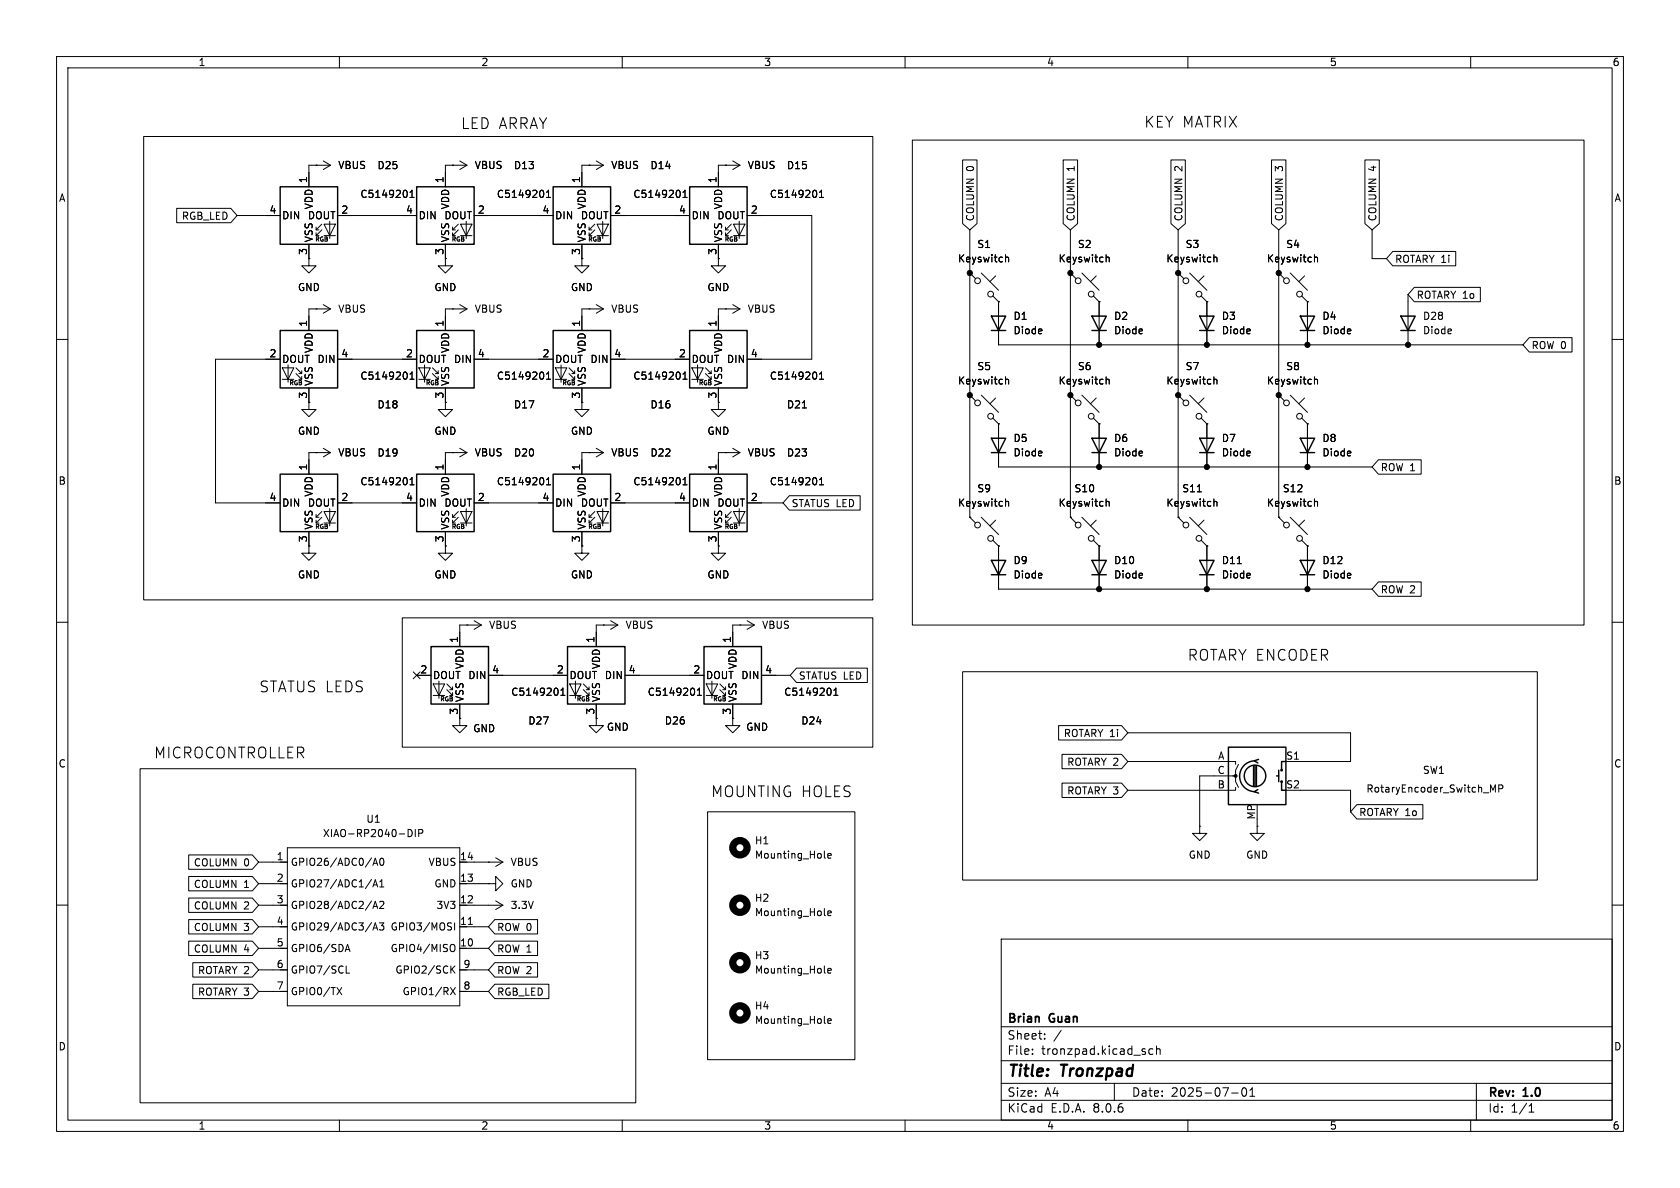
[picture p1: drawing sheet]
<svg xmlns="http://www.w3.org/2000/svg" width="297mm" height="210mm" viewBox="0 0 297 210" stroke-linecap="round" stroke-linejoin="round" font-family="sans-serif">
<g fill="none" stroke="#000" stroke-width=".18">
<path d="M10 10h277v190h-277zM12 12h273v186h-273zM60 10v2M110 10v2M160 10v2M210 10v2M260 10v2M25.4 24.1h128.9v81.9h-128.9zM31.2 36.8h9.6l1.1 1.3-1.1 1.3h-9.6zM41.9 38.1h7.6M55.9 29.2h.1M56.9 39.6l-1 1v-.5"/>
<path d="M57.1 28.4l1.3 .8M57.3 39.6h2l-1 2.1zM58.3 39.1v3.1M58.4 29.2h-3.8v3.8M58.4 29.2l-1.3 .8M59.7 38.1h14M72.5 34.9h.7M72.5 34l.3-.4v1.3M80 29.2h.1M81 39.6l-1 1v-.5M81.3 28.4l1.2 .8M81.4 39.6h2l-1 2.1z"/>
<path d="M82.4 39.1v3.1M82.5 29.2h-3.8v3.8M82.5 29.2l-1.2 .8M83.8 38.1h14M96.6 34.9h.7M96.6 34l.4-.4v1.3M104.1 29.2h.1M105.2 39.6l-1.1 1v-.5M105.4 28.4l1.3 .8M105.5 39.6h2.1l-1 2.1zM106.6 39.1v3.1M106.7 29.2h-3.8v3.8"/>
<path d="M106.7 29.2l-1.3 .8M107.9 38.1h14M120.7 34l.4-.4v1.3M120.7 34.9h.8M128.3 29.2h.1M129.3 39.6l-1 1v-.5M129.5 28.4l1.3 .8M129.7 39.6h2l-1 2.1zM130.7 39.1v3.1M130.8 29.2h-3.8v3.8M130.8 29.2l-1.3 .8M132.1 38.1h11.4v25.4h-11.4"/>
<path d="M144.9 34l.3-.4v1.3M144.9 34.9h.7M161.3 24.8h118.7v85.7h-118.7zM170.2 28.3h2.5v11.2l-1.3 1.1-1.2-1.1zM188 28.3h2.5v11.2l-1.3 1.1-1.2-1.1zM207 28.3h2.6v11.2l-1.3 1.1-1.3-1.1zM224.8 28.3h2.5v11.2l-1.2 1.1-1.3-1.1zM241.3 28.3h2.5v11.2l-1.2 1.1-1.3-1.1zM10 60h2M54.6 45.7v1.3h1.3l-1.3 1.3-1.3-1.3h1.3M54.6 45.7h.1M54.6 43.2v2.5"/>
<path d="M55.9 54.6h.1M55.9 41.7h.5M55.9 40.6h.5M56.9 40.6l-1 1.1v-.6M57.1 53.8l1.3 .8M57.3 41.7h2M58.4 54.6h-3.8v3.8M58.4 54.6l-1.3 .8M78.7 45.7v1.3h1.3l-1.3 1.3-1.2-1.3h1.2M78.7 45.7h.1M78.7 43.2v2.5M80 54.6h.1"/>
<path d="M80 41.7h.5M80 40.6h.5M81 40.6l-1 1.1v-.6M81.3 53.8l1.2 .8M81.4 41.7h2M82.5 54.6h-3.8v3.8M82.5 54.6l-1.2 .8M102.9 45.7v1.3h1.2l-1.2 1.3-1.3-1.3h1.3M102.9 45.7h.1M102.9 43.2v2.5M104.1 54.6h.1M104.1 41.7h.5"/>
<path d="M104.1 40.6h.5M105.2 40.6l-1.1 1.1v-.6M105.4 53.8l1.3 .8M105.5 41.7h2.1M106.7 54.6h-3.8v3.8M106.7 54.6l-1.3 .8M127 45.7v1.3h1.3l-1.3 1.3-1.3-1.3h1.3M127 45.7h.1M127 43.2v2.5M128.3 54.6h.1M128.3 41.7h.5M128.3 40.6h.5"/>
<path d="M129.3 40.6l-1 1.1v-.6M129.5 53.8l1.3 .8M129.7 41.7h2M130.8 54.6h-3.8v3.8M130.8 54.6l-1.3 .8M171.4 48.3l1.1 1M171.4 48.3h.1M171.4 40.6v50.8M173.5 48.3l3 3M175.5 52.3l1 1M176 48.8l-1 1M176.5 53.3h.1"/>
<path d="M176.5 53.3v7.7h92.7M177.8 45v1.3M177.8 45.6l.2-.1h.3v.8M189.2 48.3l1 1M189.2 48.3h.1M189.2 40.6v50.8M191.3 48.3l3 3M193.3 52.3l1 1M193.8 48.8l-1 1M194.3 53.3h.1M194.3 53.3v7.7M195.5 45.6l.2-.1h.3l.1 .8"/>
<path d="M195.5 45v1.3M208.3 48.3l1 1M208.3 48.3h.1M208.3 40.6v50.8M210.3 48.3l3.1 3M212.3 52.3l1.1 1M212.9 48.8l-1.1 1M213.4 53.3h.1M213.4 53.3v7.7M214.6 45.6l.2-.1h.3v.8M214.6 45v1.3M226.1 48.3l1 1"/>
<path d="M226.1 48.3h.1M226.1 40.6v50.8M228.1 48.3l3 3M230.1 52.3l1 1M230.6 48.8l-1 1M231.1 53.3h.1M231.1 53.3v7.7M232.4 45.6l.2-.1h.3v.8M232.4 45v1.3M242.6 40.6v5.1h2.5M246.2 44.4h11.2v2.6h-11.2l-1.1-1.3zM248.9 52.1v8.9"/>
<path d="M250 50.8h11.7v2.5h-11.7l-1.1-1.2zM270.4 59.7h7.5v2.5h-7.5l-1.2-1.2zM285 60h2M49.5 63.5h-11.4v25.4h11.4M49.9 65h2l-1 2.1zM49.9 67.1h2M50.9 64.5v3.1M52.3 66l1 1.1v-.6M52.3 65l1 1v-.5M52.8 67.1h.5M52.8 66h.5M54.6 71.1v1.3h1.3l-1.3 1.3-1.3-1.3h1.3"/>
<path d="M54.6 71.1h.1M54.6 68.6v2.5M57.1 79.2l1.3 .8M59.7 63.5h14M72.5 67h.7M72.5 66.1l.3-.3v1.2M74 65h2.1l-1 2.1zM74 67.1h2.1M75.1 64.5v3.1M76.5 66l1 1.1v-.6M76.5 65l1 1v-.5M77 67.1h.5"/>
<path d="M77 66h.5M78.7 71.1v1.3h1.3l-1.3 1.3-1.2-1.3h1.2M78.7 71.1h.1M78.7 68.6v2.5M81.3 79.2l1.2 .8M83.8 63.5h14M96.6 67h.7M96.6 66.1l.4-.3v1.2M98.2 65h2l-1 2.1zM98.2 67.1h2M99.2 64.5v3.1M100.6 66l1 1.1v-.6"/>
<path d="M100.6 65l1 1v-.5M101.1 67.1h.5M101.1 66h.5M102.9 71.1v1.3h1.2l-1.2 1.3-1.3-1.3h1.3M102.9 71.1h.1M102.9 68.6v2.5M105.4 79.2l1.3 .8M107.9 63.5h14M120.7 67h.8M120.7 66.1l.4-.3v1.2M122.3 65h2l-1 2.1zM122.3 67.1h2"/>
<path d="M123.3 64.5v3.1M124.7 66l1 1.1v-.6M124.7 65l1 1v-.5M125.2 67.1h.5M125.2 66h.5M127 71.1v1.3h1.3l-1.3 1.3-1.3-1.3h1.3M127 71.1h.1M127 68.6v2.5M129.5 79.2l1.3 .8M141.8 72.1h.8M144.9 66.1l.3-.3v1.2M144.9 67h.7"/>
<path d="M171.4 69.9l1.1 1M171.4 69.9h.1M173.5 69.9l3 3M175.5 73.9l1 1M176 70.4l-1 1M176.5 74.9h.1M176.5 74.9v7.7h66.1M177.8 66.6v1.3M177.8 67.2l.2-.2 .3 .1v.8M189.2 69.9l1 1M189.2 69.9h.1M191.3 69.9l3 3"/>
<path d="M193.3 73.9l1 1M193.8 70.4l-1 1M194.3 74.9h.1M194.3 74.9v7.7M195.5 67.2l.2-.2 .3 .1 .1 .8M195.5 66.6v1.3M208.3 69.9l1 1M208.3 69.9h.1M210.3 69.9l3.1 3M212.3 73.9l1.1 1M212.9 70.4l-1.1 1M213.4 74.9h.1"/>
<path d="M213.4 74.9v7.7M214.6 67.2l.2-.2 .3 .1v.8M214.6 66.6v1.3M226.1 69.9l1 1M226.1 69.9h.1M228.1 69.9l3 3M230.1 73.9l1 1M230.6 70.4l-1 1M231.1 74.9h.1M231.1 74.9v7.7M232.4 67.2l.2-.2 .3 .1v.8M232.4 66.6v1.3"/>
<path d="M54.6 96.5v1.3h1.3l-1.3 1.3-1.3-1.3h1.3M54.6 96.5h.1M54.6 94v2.5M55.9 80h.1M55.9 92.5h.5M55.9 91.4h.5M56.9 91.4l-1 1.1v-.6M56.9 90.4l-1 1v-.5M57.3 90.4h2l-1 2.1zM57.3 92.5h2M58.3 89.9v3.1M58.4 80h-3.8v3.8"/>
<path d="M58.4 80l-1.3 .8M59.7 88.9h14M72.5 85.7h.7M72.5 84.8l.3-.4v1.3M78.7 96.5v1.3h1.3l-1.3 1.3-1.2-1.3h1.2M78.7 96.5h.1M78.7 94v2.5M80 80h.1M80 92.5h.5M80 91.4h.5M81 91.4l-1 1.1v-.6M81 90.4l-1 1v-.5"/>
<path d="M81.4 90.4h2l-1 2.1zM81.4 92.5h2M82.4 89.9v3.1M82.5 80h-3.8v3.8M82.5 80l-1.2 .8M83.8 88.9h14M96.6 85.7h.7M96.6 84.8l.4-.4v1.3M102.9 96.5v1.3h1.2l-1.2 1.3-1.3-1.3h1.3M102.9 96.5h.1M102.9 94v2.5M104.1 80h.1"/>
<path d="M104.1 92.5h.5M104.1 91.4h.5M105.2 91.4l-1.1 1.1v-.6M105.2 90.4l-1.1 1v-.5M105.5 90.4h2.1l-1 2.1zM105.5 92.5h2.1M106.6 89.9v3.1M106.7 80h-3.8v3.8M106.7 80l-1.3 .8M107.9 88.9h14M120.7 85.7h.8M120.7 84.8l.4-.4v1.3"/>
<path d="M127 96.5v1.3h1.3l-1.3 1.3-1.3-1.3h1.3M127 96.5h.1M127 94v2.5M128.3 80h.1M128.3 92.5h.5M128.3 91.4h.5M129.3 91.4l-1 1.1v-.6M129.3 90.4l-1 1v-.5M129.7 90.4h2l-1 2.1zM129.7 92.5h2M130.7 89.9v3.1M130.8 80h-3.8v3.8"/>
<path d="M130.8 80l-1.3 .8M132.1 88.9h6.3M139.5 87.6h12.6v2.6h-12.6l-1.1-1.3zM144.9 85.7h.7M144.9 84.8l.3-.4v1.3M171.4 91.4l1.1 1.1M171.4 91.4h.1M173.5 91.4l3 3.1M175.5 95.5l1 1M176 91.9l-1 1.1M176.5 96.5h.1M176.5 96.5v7.6h66.1"/>
<path d="M177.8 88.2v1.3M177.8 88.8l.2-.2 .3 .1v.8M189.2 91.4l1 1.1M189.2 91.4h.1M191.3 91.4l3 3.1M193.3 95.5l1 1M193.8 91.9l-1 1.1M194.3 96.5h.1M194.3 96.5v7.6M195.5 88.8l.2-.2 .3 .1 .1 .8M195.5 88.2v1.3M208.3 91.4l1 1.1"/>
<path d="M208.3 91.4h.1M210.3 91.4l3.1 3.1M211.7 86.9h.7M212.3 95.5l1.1 1M212.9 91.9l-1.1 1.1M213.4 96.5h.1M213.4 96.5v7.6M214.6 88.8l.2-.2 .3 .1v.8M214.6 88.2v1.3M218.7 99.6h.8M226.1 91.4l1 1.1M226.1 91.4h.1"/>
<path d="M228.1 91.4l3 3.1M230.1 95.5l1 1M230.6 91.9l-1 1.1M231.1 96.5h.1M231.1 96.5v7.6M232.4 88.2v1.3M232.4 88.8l.2-.2 .3 .1v.8M243.7 81.3h7.5v2.5h-7.5l-1.1-1.2zM10 110h2M71.1 109.2h83.2v22.9h-83.2zM73.1 118.8l1.2 1.2M73.7 119.4h2.5"/>
<path d="M74.3 118.8l-1.2 1.2M82.5 110.5h.1M83.8 109.7l1.3 .8M85.1 110.5h-3.8v3.8M85.1 110.5l-1.3 .8M86.4 119.4h13.9M106.7 110.5h.1M107.9 109.7l1.3 .8M109.2 110.5h-3.8v3.8M109.2 110.5l-1.3 .8M110.5 119.4h14M130.8 110.5h.1"/>
<path d="M132.1 109.7l1.2 .8M133.3 110.5h-3.8v3.8M133.3 110.5l-1.2 .8M134.6 119.4h5.1M140.8 118.1h12.5v2.6h-12.5l-1.1-1.3zM170.2 118.7h101.6v36.9h-101.6zM243.7 102.9h7.5v2.5h-7.5l-1.1-1.3zM285 110h2M24.8 135.9h87.6v59h-87.6zM76.6 120.9h2l-1 2zM76.6 122.9h2M77.6 120.4v3"/>
<path d="M79 121.9l1 1v-.5M79 120.9l1 1v-.5M79.5 122.9h.5M79.5 121.9h.5M81.3 127v1.3h1.2l-1.2 1.2-1.3-1.2h1.3M81.3 127h.1M81.3 124.5v2.5M99.2 122.9h.7M99.2 122l.3-.4v1.3M100.7 120.9h2l-1 2zM100.7 122.9h2M101.7 120.4v3"/>
<path d="M103.1 121.9l1 1v-.5M103.1 120.9l1 1v-.5M103.6 122.9h.5M103.6 121.9h.5M105.4 127v1.3h1.3l-1.3 1.2-1.3-1.2h1.3M105.4 127h.1M105.4 124.5v2.5M123.3 122.9h.7M123.3 122l.3-.4v1.3M124.8 120.9h2.1l-1 2zM124.8 122.9h2.1M125.9 120.4v3"/>
<path d="M127.3 121.9l1 1v-.5M127.3 120.9l1 1v-.5M127.8 122.9h.5M127.8 121.9h.5M129.5 127v1.3h1.3l-1.3 1.2-1.2-1.2h1.2M129.5 127h.1M129.5 124.5v2.5M147.4 122.9h.7M147.4 122l.4-.4v1.3M187.1 128.3h11.2l1.1 1.2-1.1 1.3h-11.2zM187.8 138.4h10.5l1.1 1.3-1.1 1.3h-10.5zM187.8 133.3h10.5l1.1 1.3-1.1 1.3h-10.5z"/>
<path d="M199.4 134.6h19v.5M199.4 129.5h39.4v5.1h-11.5M218.4 139.2v.5h-19M218.9 139.2l-.5-1v-1h-6.3v8.9M218.9 135.1l-.5 1v1.1h-.5M229.9 139.7h8.9v3.8M263.5 138.8l.4 .9 .5-.9v1.2M265 139.4h.6l.1-.2-.1-.3-.6-.1v1.2M10 160h2M33.4 154.9h11.2l1.1 1.3-1.1 1.3h-11.2zM33.4 158.7h11.2l1.1 1.3-1.1 1.3h-11.2zM33.4 151.1h11.2l1.1 1.3-1.1 1.3h-11.2z"/>
<path d="M45.7 156.2h5.1M45.7 152.4h5.1M50.8 149.9h30.5v27.9h-30.5zM65.9 153l.4-1.3 .5 1.3M65.9 156.8l.4-1.3 .5 1.3M66 152.6h.6M66 156.4h.6M67.1 159.5l.5-.2 .3 .4-.8 .9h.8M67.1 156.8h.8M67.1 155.9l.4-.4v1.3M67.3 151.8l.1-.1a.68 .68 0 0 1 .5 .6 .68 .68 0 0 1-.5 .7l-.1-.1-.2-.4zM72.1 146.6a.64 .64 0 0 1 .8 .7 .64 .64 0 0 1-.8 .6"/>
<path d="M73.4 146.6v1.3M74 147.3l.6-.1 .1-.1v-.3l-.7-.2v1.3M81.3 156.2h5.1M81.3 152.4h7.6M86.4 156.2h1.2v-1.3l1.3 1.3-1.3 1.3v-1.3M86.4 156.2h.1M86.4 152.4h.1M87.6 159.3l1.3 .7M87.6 151.6l1.3 .8M88.9 152.4l-1.3 .8M125.1 143.5h26v43.8h-26zM145.8 151.6l.1 .1"/>
<path d="M146.3 151.3l.6-.1v-.3h-.4l-.2 .1 .1 .6h.5M212.1 146.1v1.2h1.3l-1.3 1.3-1.3-1.3h1.3M212.1 146.1h.1M222.2 146.1v1.2h-1.2l1.2 1.3 1.3-1.3h-1.3M222.2 146.1h.1M222.2 144.8v1.3M239.9 142.2h11.6v2.6h-11.6l-1.1-1.3zM285 160h2M33.4 166.4h11.2l1.1 1.2-1.1 1.3h-11.2zM33.4 162.6h11.2l1.1 1.2-1.1 1.3h-11.2zM34.1 174h10.5l1.1 1.3-1.1 1.2h-10.5zM34.1 170.2h10.5l1.1 1.3-1.1 1.2h-10.5z"/>
<path d="M45.7 175.3h5.1M45.7 171.5h5.1M45.7 167.6h5.1M45.7 163.8h5.1M45.7 160h5.1M59.6 174.6l.8 1.2M60.4 174.6l-.8 1.2M61 168.2l.4-1.3 .5 1.3M61.1 167.9h.6M61.2 172h.6M65.9 160.6l.4-1.3 .5 1.3M65.9 164.4l.4-1.3 .5 1.3"/>
<path d="M66 160.2h.6M66 164h.6M67.1 163.1h.8l-.5 .5 .4 .1v.6l-.2 .1-.5-.1M79.6 174.6l.9 1.2M79.9 166.9a.43 .43 0 0 1 .5 .5v.4a.43 .43 0 0 1-.5 .4M79.9 171.3l.5 .7M80.4 163.1v1.3M80.4 170.8l-.7 .7M80.5 174.6l-.9 1.2M81.3 175.3h5.1M81.3 171.5h5.1M81.3 167.6h5.1"/>
<path d="M81.3 163.8h5.1M81.3 160h7.6M82.8 163.4h.7M87.5 174h9.5v2.5h-9.5l-1.1-1.2zM87.5 170.2h7.5v2.5h-7.5l-1.1-1.2zM87.5 166.4h7.5v2.5h-7.5l-1.1-1.3zM87.5 162.6h7.5v2.5h-7.5l-1.1-1.3zM88.9 160l-1.3 .8M145.8 161.8l.1 .1M145.8 172h.1M146.3 171.6l.6-.1v-.3h-.4l-.2 .2 .1 .6h.5M146.3 161.4l.6-.1v-.2l-.4-.1-.2 .2 .1 .6h.5"/>
<path d="M177 166h108v32h-108zM60 198v2M110 198v2M145.8 180.9h.1M146.3 180.5l.6-.1v-.3h-.4l-.2 .2 .1 .6h.5M160 198v2M177 194.5h108M177 191.5h108M177 187.5h108M177 181.5h108M182.5 186.3v.1M182.5 185.5v.1"/>
<path d="M184.7 183.6v.1M184.7 182.8v.1M187.6 182.1l-1.3 2M197 191.5v3M203.8 185.5l-.4-.1-.3 .3v.4l.1 .2h.6M204.5 185.5l.2-.1 .3 .1 .1 .9M204.5 184.9v1.5M210 198v2M217.7 193.2h1.2M219.7 192.4l.2-.1a.81 .81 0 0 1 .6 .6 .81 .81 0 0 1-.3 .8l-.2 .1a.81 .81 0 0 1-.3-1.4zM221 193.8h.8M221 192.7l.4-.4v1.5"/>
<path d="M260 198v2M261 191.5v6.5M270.3 196.6h.9M270.3 195.5l.4-.4v1.5"/>
<circle cx="172.8" cy="49.6" r=".51"/>
<circle cx="175.1" cy="52" r=".51"/>
<circle cx="190.6" cy="49.6" r=".51"/>
<circle cx="192.9" cy="52" r=".51"/>
<circle cx="209.7" cy="49.6" r=".51"/>
<circle cx="212" cy="52" r=".51"/>
<circle cx="227.4" cy="49.6" r=".51"/>
<circle cx="229.7" cy="52" r=".51"/>
<circle cx="172.8" cy="71.2" r=".51"/>
<circle cx="175.1" cy="73.6" r=".51"/>
<circle cx="190.6" cy="71.2" r=".51"/>
<circle cx="192.9" cy="73.6" r=".51"/>
<circle cx="209.7" cy="71.2" r=".51"/>
<circle cx="212" cy="73.6" r=".51"/>
<circle cx="227.4" cy="71.2" r=".51"/>
<circle cx="229.7" cy="73.6" r=".51"/>
<circle cx="172.8" cy="92.8" r=".51"/>
<circle cx="175.1" cy="95.2" r=".51"/>
<circle cx="190.6" cy="92.8" r=".51"/>
<circle cx="192.9" cy="95.2" r=".51"/>
<circle cx="209.7" cy="92.8" r=".51"/>
<circle cx="212" cy="95.2" r=".51"/>
<circle cx="227.4" cy="92.8" r=".51"/>
<circle cx="229.7" cy="95.2" r=".51"/>
</g>
<g fill="none" stroke="#000" stroke-width=".25">
<path d="M49.5 33h10.2v10.2h-10.2zM73.7 33h10.1v10.2h-10.1zM97.8 33h10.1v10.2h-10.1zM121.9 33h10.2v10.2h-10.2zM49.5 58.4h10.2v10.2h-10.2zM73.7 58.4h10.1v10.2h-10.1zM97.8 58.4h10.1v10.2h-10.1zM121.9 58.4h10.2v10.2h-10.2zM175.3 55.9h2.5l-1.3 2.5zM175.3 58.4h2.5M193 55.9h2.6l-1.3 2.5zM193 58.4h2.6"/>
<path d="M212.1 55.9h2.5l-1.2 2.5zM212.1 58.4h2.5M229.9 55.9h2.5l-1.3 2.5zM229.9 58.4h2.5M247.6 55.9h2.6l-1.3 2.5zM247.6 58.4h2.6M175.3 77.5h2.5l-1.3 2.5zM193 77.5h2.6l-1.3 2.5zM212.1 77.5h2.5l-1.2 2.5zM229.9 77.5h2.5l-1.3 2.5zM49.5 83.8h10.2v10.2h-10.2zM73.7 83.8h10.1v10.2h-10.1z"/>
<path d="M97.8 83.8h10.1v10.2h-10.1zM121.9 83.8h10.2v10.2h-10.2zM175.3 99.1h2.5l-1.3 2.5zM175.3 80h2.5M193 99.1h2.6l-1.3 2.5zM193 80h2.6M212.1 99.1h2.5l-1.2 2.5zM212.1 80h2.5M229.9 99.1h2.5l-1.3 2.5zM229.9 80h2.5M76.2 114.3h10.2v10.2h-10.2zM100.3 114.3h10.2v10.2h-10.2z"/>
<path d="M124.5 114.3h10.1v10.2h-10.1zM175.3 101.6h2.5M193 101.6h2.6M212.1 101.6h2.5M229.9 101.6h2.5M217.2 132.1h10.1v10.1h-10.1zM221.6 135.4v3.5M221.9 134.5a2.73 2.73 0 0 0-2.7 2.7 2.73 2.73 0 0 0 2.7 2.7M221.9 135.4v3.5M222.1 135.4v3.5M222.4 139.6l-.7 .4 .8 .2M222.5 134.2l-.8 .3 .7 .4"/>
<path d="M225.7 137.2h.4M226.1 136.1v2.1M226.6 138.2v1.5h.7M227.3 134.6h-.7v1.5"/>
<circle cx="221.9" cy="137.2" r="1.9"/>
<circle cx="226.6" cy="136.1" r=".13"/>
<circle cx="226.6" cy="138.2" r=".13"/>
</g>
<g fill="#000" stroke="#000" stroke-width=".18">
<circle cx="171.4" cy="48.3" r=".46"/>
<circle cx="189.2" cy="48.3" r=".46"/>
<circle cx="208.3" cy="48.3" r=".46"/>
<circle cx="226.1" cy="48.3" r=".46"/>
<circle cx="171.4" cy="69.9" r=".46"/>
<circle cx="189.2" cy="69.9" r=".46"/>
<circle cx="194.3" cy="61" r=".46"/>
<circle cx="208.3" cy="69.9" r=".46"/>
<circle cx="213.4" cy="61" r=".46"/>
<circle cx="226.1" cy="69.9" r=".46"/>
<circle cx="231.1" cy="61" r=".46"/>
<circle cx="248.9" cy="61" r=".46"/>
<circle cx="194.3" cy="82.6" r=".46"/>
<circle cx="213.4" cy="82.6" r=".46"/>
<circle cx="231.1" cy="82.6" r=".46"/>
<circle cx="194.3" cy="104.1" r=".46"/>
<circle cx="213.4" cy="104.1" r=".46"/>
<circle cx="231.1" cy="104.1" r=".46"/>
<circle cx="218.4" cy="137.2" r=".25"/>
</g>
<g fill="none" stroke="#000" stroke-width="1.3">
<circle cx="130.8" cy="149.9" r="1.27"/>
<circle cx="130.8" cy="160" r="1.27"/>
<circle cx="130.8" cy="179.1" r="1.27"/>
<circle cx="130.8" cy="170.2" r="1.27"/>
</g>
<g font-size="2.8">
<text x="178" y="190.9">Title:</text>
<text x="187.7" y="190.9">Tronzpad</text>
</g>
<g font-size="2.7">
<text x="81.5" y="23">LED ARRAY</text>
<text x="202.2" y="22.8">KEY MATRIX</text>
<text x="209.9" y="117">ROTARY ENCODER</text>
<text x="45.8" y="122.6">STATUS LEDS</text>
<text x="27.2" y="134.3">MICROCONTROLLER</text>
<text x="125.7" y="141.1">MOUNTING HOLES</text>
</g>
<g font-size="2.1">
<text x="178" y="184">Sheet:</text>
<text x="178" y="181.2">Brian</text>
<text x="185.6" y="181.2">Guan</text>
<text x="178" y="186.7">File:</text>
<text x="184.1" y="186.7">tronzpad.kicad_sch</text>
<text x="178" y="196.9">KiCad</text>
<text x="178" y="194.1">Size:</text>
<text x="184.7" y="194.1">A4</text>
<text x="185.7" y="196.9">E.D.A.</text>
<text x="193.3" y="196.9">8.0.6</text>
<text x="200" y="194.1">Date:</text>
<text x="207" y="194.1">2025-07-01</text>
<text x="263" y="194.3">Rev:</text>
<text x="263" y="196.9">Id:</text>
<text x="267.1" y="196.9">1/1</text>
<text x="269.4" y="194.3">1.0</text>
</g>
<g font-size="1.8">
<text x="35" y="11.9">1</text>
<text x="85" y="11.9">2</text>
<text x="135" y="11.9">3</text>
<text x="185" y="11.9">4</text>
<text x="235" y="11.9">5</text>
<text x="285" y="11.9">6</text>
<text x="10.3" y="35.9">A</text>
<text x="54.4" y="32.5" transform="rotate(-90 54.4 32.5)">1</text>
<text x="59.7" y="30.1">VBUS</text>
<text x="63.6" y="35.2">C5149201</text>
<text x="66.6" y="30.1">D25</text>
<text x="78.5" y="32.5" transform="rotate(-90 78.5 32.5)">1</text>
<text x="83.8" y="30.1">VBUS</text>
<text x="87.7" y="35.2">C5149201</text>
<text x="90.8" y="30.1">D13</text>
<text x="102.6" y="32.5" transform="rotate(-90 102.6 32.5)">1</text>
<text x="108" y="30.1">VBUS</text>
<text x="111.9" y="35.2">C5149201</text>
<text x="114.9" y="30.1">D14</text>
<text x="126.7" y="32.5" transform="rotate(-90 126.7 32.5)">1</text>
<text x="132.1" y="30.1">VBUS</text>
<text x="136" y="35.2">C5149201</text>
<text x="139" y="30.1">D15</text>
<text x="172.4" y="30.3" transform="rotate(-90 172.4 30.3)">0</text>
<text x="190.2" y="30.3" transform="rotate(-90 190.2 30.3)">1</text>
<text x="209.2" y="30.3" transform="rotate(-90 209.2 30.3)">2</text>
<text x="227" y="30.3" transform="rotate(-90 227 30.3)">3</text>
<text x="243.5" y="30.3" transform="rotate(-90 243.5 30.3)">4</text>
<text x="285.3" y="35.9">A</text>
<text x="32.1" y="39.1">RGB_LED</text>
<text x="47.6" y="37.8">4</text>
<text x="49.8" y="39">DIN</text>
<text x="54.3" y="39">DOUT</text>
<text x="55.5" y="37.1" transform="rotate(-90 55.5 37.1)">VDD</text>
<text x="60.3" y="37.8">2</text>
<text x="71.7" y="37.8">4</text>
<text x="73.9" y="39">DIN</text>
<text x="78.5" y="39">DOUT</text>
<text x="79.6" y="37.1" transform="rotate(-90 79.6 37.1)">VDD</text>
<text x="84.4" y="37.8">2</text>
<text x="95.8" y="37.8">4</text>
<text x="98" y="39">DIN</text>
<text x="102.6" y="39">DOUT</text>
<text x="103.7" y="37.1" transform="rotate(-90 103.7 37.1)">VDD</text>
<text x="108.5" y="37.8">2</text>
<text x="119.9" y="37.8">4</text>
<text x="122.2" y="39">DIN</text>
<text x="126.7" y="39">DOUT</text>
<text x="127.9" y="37.1" transform="rotate(-90 127.9 37.1)">VDD</text>
<text x="132.6" y="37.8">2</text>
<text x="172.4" y="39.2" transform="rotate(-90 172.4 39.2)">COLUMN</text>
<text x="190.2" y="39.2" transform="rotate(-90 190.2 39.2)">COLUMN</text>
<text x="209.2" y="39.2" transform="rotate(-90 209.2 39.2)">COLUMN</text>
<text x="227" y="39.2" transform="rotate(-90 227 39.2)">COLUMN</text>
<text x="243.5" y="39.2" transform="rotate(-90 243.5 39.2)">COLUMN</text>
<text x="54.4" y="45.2" transform="rotate(-90 54.4 45.2)">3</text>
<text x="55.5" y="42.9" transform="rotate(-90 55.5 42.9)">VSS</text>
<text x="78.5" y="45.2" transform="rotate(-90 78.5 45.2)">3</text>
<text x="79.6" y="42.9" transform="rotate(-90 79.6 42.9)">VSS</text>
<text x="102.6" y="45.2" transform="rotate(-90 102.6 45.2)">3</text>
<text x="103.7" y="42.9" transform="rotate(-90 103.7 42.9)">VSS</text>
<text x="126.7" y="45.2" transform="rotate(-90 126.7 45.2)">3</text>
<text x="127.9" y="42.9" transform="rotate(-90 127.9 42.9)">VSS</text>
<text x="169.3" y="46.6">Keyswitch</text>
<text x="172.7" y="44">S1</text>
<text x="187" y="46.6">Keyswitch</text>
<text x="190.5" y="44">S2</text>
<text x="206.1" y="46.6">Keyswitch</text>
<text x="209.5" y="44">S3</text>
<text x="223.9" y="46.6">Keyswitch</text>
<text x="227.3" y="44">S4</text>
<text x="246.5" y="46.7">ROTARY 1i</text>
<text x="52.6" y="51.7">GND</text>
<text x="76.7" y="51.7">GND</text>
<text x="100.8" y="51.7">GND</text>
<text x="125" y="51.7">GND</text>
<text x="250.3" y="53">ROTARY 1o</text>
<text x="54.4" y="57.9" transform="rotate(-90 54.4 57.9)">1</text>
<text x="59.7" y="55.5">VBUS</text>
<text x="78.5" y="57.9" transform="rotate(-90 78.5 57.9)">1</text>
<text x="83.8" y="55.5">VBUS</text>
<text x="102.6" y="57.9" transform="rotate(-90 102.6 57.9)">1</text>
<text x="108" y="55.5">VBUS</text>
<text x="126.7" y="57.9" transform="rotate(-90 126.7 57.9)">1</text>
<text x="132.1" y="55.5">VBUS</text>
<text x="179.1" y="56.7">D1</text>
<text x="179.1" y="59.3">Diode</text>
<text x="196.9" y="56.7">D2</text>
<text x="196.9" y="59.3">Diode</text>
<text x="215.9" y="56.7">D3</text>
<text x="215.9" y="59.3">Diode</text>
<text x="233.7" y="56.7">D4</text>
<text x="233.7" y="59.3">Diode</text>
<text x="251.5" y="56.7">D28</text>
<text x="251.5" y="59.3">Diode</text>
<text x="47.6" y="63.2">2</text>
<text x="49.8" y="64.4">DOUT DIN</text>
<text x="55.5" y="62.5" transform="rotate(-90 55.5 62.5)">VDD</text>
<text x="60.3" y="63.2">4</text>
<text x="71.7" y="63.2">2</text>
<text x="73.9" y="64.4">DOUT DIN</text>
<text x="79.6" y="62.5" transform="rotate(-90 79.6 62.5)">VDD</text>
<text x="84.4" y="63.2">4</text>
<text x="95.8" y="63.2">2</text>
<text x="98" y="64.4">DOUT DIN</text>
<text x="103.7" y="62.5" transform="rotate(-90 103.7 62.5)">VDD</text>
<text x="108.5" y="63.2">4</text>
<text x="119.9" y="63.2">2</text>
<text x="122.2" y="64.4">DOUT DIN</text>
<text x="127.9" y="62.5" transform="rotate(-90 127.9 62.5)">VDD</text>
<text x="132.6" y="63.2">4</text>
<text x="172.7" y="65.6">S5</text>
<text x="190.5" y="65.6">S6</text>
<text x="209.5" y="65.6">S7</text>
<text x="227.3" y="65.6">S8</text>
<text x="270.7" y="61.9">ROW 0</text>
<text x="54.4" y="70.6" transform="rotate(-90 54.4 70.6)">3</text>
<text x="55.5" y="68.3" transform="rotate(-90 55.5 68.3)">VSS</text>
<text x="63.6" y="67.3">C5149201</text>
<text x="78.5" y="70.6" transform="rotate(-90 78.5 70.6)">3</text>
<text x="79.6" y="68.3" transform="rotate(-90 79.6 68.3)">VSS</text>
<text x="87.7" y="67.3">C5149201</text>
<text x="102.6" y="70.6" transform="rotate(-90 102.6 70.6)">3</text>
<text x="103.7" y="68.3" transform="rotate(-90 103.7 68.3)">VSS</text>
<text x="111.9" y="67.3">C5149201</text>
<text x="126.7" y="70.6" transform="rotate(-90 126.7 70.6)">3</text>
<text x="127.9" y="68.3" transform="rotate(-90 127.9 68.3)">VSS</text>
<text x="136" y="67.3">C5149201</text>
<text x="169.3" y="68.2">Keyswitch</text>
<text x="187" y="68.2">Keyswitch</text>
<text x="206.1" y="68.2">Keyswitch</text>
<text x="223.9" y="68.2">Keyswitch</text>
<text x="52.6" y="77.1">GND</text>
<text x="66.6" y="72.4">D18</text>
<text x="76.7" y="77.1">GND</text>
<text x="90.8" y="72.4">D17</text>
<text x="100.8" y="77.1">GND</text>
<text x="114.9" y="72.4">D16</text>
<text x="125" y="77.1">GND</text>
<text x="139" y="72.4">D21</text>
<text x="54.4" y="83.3" transform="rotate(-90 54.4 83.3)">1</text>
<text x="59.7" y="80.9">VBUS</text>
<text x="66.6" y="80.9">D19</text>
<text x="78.5" y="83.3" transform="rotate(-90 78.5 83.3)">1</text>
<text x="83.8" y="80.9">VBUS</text>
<text x="90.8" y="80.9">D20</text>
<text x="102.6" y="83.3" transform="rotate(-90 102.6 83.3)">1</text>
<text x="108" y="80.9">VBUS</text>
<text x="114.9" y="80.9">D22</text>
<text x="126.7" y="83.3" transform="rotate(-90 126.7 83.3)">1</text>
<text x="132.1" y="80.9">VBUS</text>
<text x="139" y="80.9">D23</text>
<text x="179.1" y="78.3">D5</text>
<text x="179.1" y="80.9">Diode</text>
<text x="196.9" y="78.3">D6</text>
<text x="196.9" y="80.9">Diode</text>
<text x="215.9" y="78.3">D7</text>
<text x="215.9" y="80.9">Diode</text>
<text x="233.7" y="78.3">D8</text>
<text x="233.7" y="80.9">Diode</text>
<text x="244" y="83.5">ROW 1</text>
<text x="10.3" y="85.9">B</text>
<text x="47.6" y="88.6">4</text>
<text x="49.8" y="89.8">DIN</text>
<text x="54.3" y="89.8">DOUT</text>
<text x="55.5" y="87.9" transform="rotate(-90 55.5 87.9)">VDD</text>
<text x="60.3" y="88.6">2</text>
<text x="63.6" y="86">C5149201</text>
<text x="71.7" y="88.6">4</text>
<text x="73.9" y="89.8">DIN</text>
<text x="78.5" y="89.8">DOUT</text>
<text x="79.6" y="87.9" transform="rotate(-90 79.6 87.9)">VDD</text>
<text x="84.4" y="88.6">2</text>
<text x="87.7" y="86">C5149201</text>
<text x="95.8" y="88.6">4</text>
<text x="98" y="89.8">DIN</text>
<text x="102.6" y="89.8">DOUT</text>
<text x="103.7" y="87.9" transform="rotate(-90 103.7 87.9)">VDD</text>
<text x="108.5" y="88.6">2</text>
<text x="111.9" y="86">C5149201</text>
<text x="119.9" y="88.6">4</text>
<text x="122.2" y="89.8">DIN</text>
<text x="126.7" y="89.8">DOUT</text>
<text x="127.9" y="87.9" transform="rotate(-90 127.9 87.9)">VDD</text>
<text x="132.6" y="88.6">2</text>
<text x="136" y="86">C5149201</text>
<text x="139.9" y="89.9">STATUS LED</text>
<text x="169.3" y="89.8">Keyswitch</text>
<text x="172.7" y="87.2">S9</text>
<text x="187" y="89.8">Keyswitch</text>
<text x="189.9" y="87.2">S10</text>
<text x="206.1" y="89.8">Keyswitch</text>
<text x="208.9" y="87.2">S11</text>
<text x="223.9" y="89.8">Keyswitch</text>
<text x="226.7" y="87.2">S12</text>
<text x="285.3" y="85.9">B</text>
<text x="54.4" y="96" transform="rotate(-90 54.4 96)">3</text>
<text x="55.5" y="93.7" transform="rotate(-90 55.5 93.7)">VSS</text>
<text x="78.5" y="96" transform="rotate(-90 78.5 96)">3</text>
<text x="79.6" y="93.7" transform="rotate(-90 79.6 93.7)">VSS</text>
<text x="102.6" y="96" transform="rotate(-90 102.6 96)">3</text>
<text x="103.7" y="93.7" transform="rotate(-90 103.7 93.7)">VSS</text>
<text x="126.7" y="96" transform="rotate(-90 126.7 96)">3</text>
<text x="127.9" y="93.7" transform="rotate(-90 127.9 93.7)">VSS</text>
<text x="179.1" y="99.9">D9</text>
<text x="196.9" y="99.9">D10</text>
<text x="215.9" y="99.9">D11</text>
<text x="233.7" y="99.9">D12</text>
<text x="52.6" y="102.5">GND</text>
<text x="76.7" y="102.5">GND</text>
<text x="100.8" y="102.5">GND</text>
<text x="125" y="102.5">GND</text>
<text x="179.1" y="102.5">Diode</text>
<text x="196.9" y="102.5">Diode</text>
<text x="215.9" y="102.5">Diode</text>
<text x="233.7" y="102.5">Diode</text>
<text x="244" y="105.1">ROW 2</text>
<text x="81" y="113.7" transform="rotate(-90 81 113.7)">1</text>
<text x="86.4" y="111.4">VBUS</text>
<text x="105.2" y="113.7" transform="rotate(-90 105.2 113.7)">1</text>
<text x="110.5" y="111.4">VBUS</text>
<text x="129.3" y="113.7" transform="rotate(-90 129.3 113.7)">1</text>
<text x="134.6" y="111.4">VBUS</text>
<text x="74.2" y="119.1">2</text>
<text x="82.1" y="118.4" transform="rotate(-90 82.1 118.4)">VDD</text>
<text x="86.9" y="119.1">4</text>
<text x="98.4" y="119.1">2</text>
<text x="106.3" y="118.4" transform="rotate(-90 106.3 118.4)">VDD</text>
<text x="111.1" y="119.1">4</text>
<text x="122.5" y="119.1">2</text>
<text x="130.4" y="118.4" transform="rotate(-90 130.4 118.4)">VDD</text>
<text x="135.2" y="119.1">4</text>
<text x="76.5" y="120.2">DOUT DIN</text>
<text x="82.1" y="124.2" transform="rotate(-90 82.1 124.2)">VSS</text>
<text x="90.3" y="123.2">C5149201</text>
<text x="100.6" y="120.2">DOUT DIN</text>
<text x="106.3" y="124.2" transform="rotate(-90 106.3 124.2)">VSS</text>
<text x="114.4" y="123.2">C5149201</text>
<text x="124.7" y="120.2">DOUT DIN</text>
<text x="130.4" y="124.2" transform="rotate(-90 130.4 124.2)">VSS</text>
<text x="138.5" y="123.2">C5149201</text>
<text x="141.1" y="120.3">STATUS LED</text>
<text x="81" y="126.4" transform="rotate(-90 81 126.4)">3</text>
<text x="83.6" y="129.6">GND</text>
<text x="93.3" y="128.3">D27</text>
<text x="105.2" y="126.4" transform="rotate(-90 105.2 126.4)">3</text>
<text x="107.2" y="129.4">GND</text>
<text x="117.4" y="128.3">D26</text>
<text x="129.3" y="126.4" transform="rotate(-90 129.3 126.4)">3</text>
<text x="131.8" y="129.4">GND</text>
<text x="141.6" y="128.3">D24</text>
<text x="188" y="130.5">ROTARY 1i</text>
<text x="10.3" y="135.9">C</text>
<text x="188.6" y="135.6">ROTARY 2</text>
<text x="215.2" y="136.9">C</text>
<text x="215.3" y="134.4">A</text>
<text x="227.3" y="134.4">S1</text>
<text x="251.5" y="137">SW1</text>
<text x="285.3" y="135.9">C</text>
<text x="188.6" y="140.7">ROTARY 3</text>
<text x="215.2" y="139.4">B</text>
<text x="227.3" y="139.4">S2</text>
<text x="241.5" y="140.3">RotaryEncoder_Switch_MP</text>
<text x="57" y="148.2">XIAO-RP2040-DIP</text>
<text x="64.7" y="145.6">U1</text>
<text x="133.4" y="149.5">H1</text>
<text x="222" y="145" transform="rotate(-90 222 145)">MP</text>
<text x="240.2" y="144.5">ROTARY 1o</text>
<text x="34.2" y="153.4">COLUMN</text>
<text x="43.1" y="153.4">0</text>
<text x="48.8" y="152.1">1</text>
<text x="48.8" y="156">2</text>
<text x="51.3" y="153.3">GPIO26/ADC0/A0</text>
<text x="75.7" y="153.3">VBUS</text>
<text x="81.2" y="156">13</text>
<text x="81.2" y="152.1">14</text>
<text x="90.2" y="153.3">VBUS</text>
<text x="133.4" y="152">Mounting_Hole</text>
<text x="210.1" y="152">GND</text>
<text x="220.2" y="152">GND</text>
<text x="34.2" y="157.2">COLUMN</text>
<text x="34.2" y="161">COLUMN</text>
<text x="43.1" y="157.2">1</text>
<text x="43.1" y="161">2</text>
<text x="48.8" y="159.8">3</text>
<text x="51.3" y="157.1">GPIO27/ADC1/A1</text>
<text x="51.3" y="160.9">GPIO28/ADC2/A2</text>
<text x="76.7" y="157.1">GND</text>
<text x="77.1" y="160.9">3V3</text>
<text x="81.2" y="159.8">12</text>
<text x="90.2" y="157.1">GND</text>
<text x="90.2" y="160.9">3.3V</text>
<text x="133.4" y="159.6">H2</text>
<text x="34.2" y="164.8">COLUMN</text>
<text x="43.1" y="164.8">3</text>
<text x="48.8" y="163.6">4</text>
<text x="48.8" y="167.4">5</text>
<text x="51.3" y="164.7">GPIO29/ADC3/A3</text>
<text x="69" y="164.7">GPIO3/MOSI</text>
<text x="81.2" y="167.4">10</text>
<text x="81.2" y="163.6">11</text>
<text x="87.8" y="164.8">ROW 0</text>
<text x="133.4" y="162.2">Mounting_Hole</text>
<text x="34.2" y="168.6">COLUMN</text>
<text x="34.9" y="172.4">ROTARY 2</text>
<text x="43.1" y="168.6">4</text>
<text x="48.8" y="171.2">6</text>
<text x="51.3" y="168.5">GPIO6/SDA</text>
<text x="51.3" y="172.3">GPIO7/SCL</text>
<text x="69" y="168.5">GPIO4/MISO</text>
<text x="69.8" y="172.3">GPIO2/SCK</text>
<text x="81.8" y="171.2">9</text>
<text x="87.8" y="172.4">ROW 2</text>
<text x="87.8" y="168.6">ROW 1</text>
<text x="133.4" y="169.8">H3</text>
<text x="133.4" y="172.3">Mounting_Hole</text>
<text x="34.9" y="176.2">ROTARY 3</text>
<text x="48.8" y="175">7</text>
<text x="51.3" y="176.1">GPIO0/TX</text>
<text x="71.1" y="176.1">GPIO1/RX</text>
<text x="81.8" y="175">8</text>
<text x="87.8" y="176.2">RGB_LED</text>
<text x="133.4" y="178.7">H4</text>
<text x="10.3" y="185.9">D</text>
<text x="133.4" y="181.2">Mounting_Hole</text>
<text x="285.3" y="185.9">D</text>
<text x="35" y="199.9">1</text>
<text x="85" y="199.9">2</text>
<text x="135" y="199.9">3</text>
<text x="185" y="199.9">4</text>
<text x="235" y="199.9">5</text>
<text x="285" y="199.9">6</text>
</g>
<g font-size="1.1">
<text x="55.6" y="42.9">RGB</text>
<text x="79.7" y="42.9">RGB</text>
<text x="103.9" y="42.9">RGB</text>
<text x="128" y="42.9">RGB</text>
<text x="51" y="68.3">RGB</text>
<text x="75.2" y="68.3">RGB</text>
<text x="99.3" y="68.3">RGB</text>
<text x="123.4" y="68.3">RGB</text>
<text x="55.6" y="93.7">RGB</text>
<text x="79.7" y="93.7">RGB</text>
<text x="103.9" y="93.7">RGB</text>
<text x="128" y="93.7">RGB</text>
<text x="77.7" y="124.2">RGB</text>
<text x="101.8" y="124.2">RGB</text>
<text x="126" y="124.2">RGB</text>
</g>
</svg>
